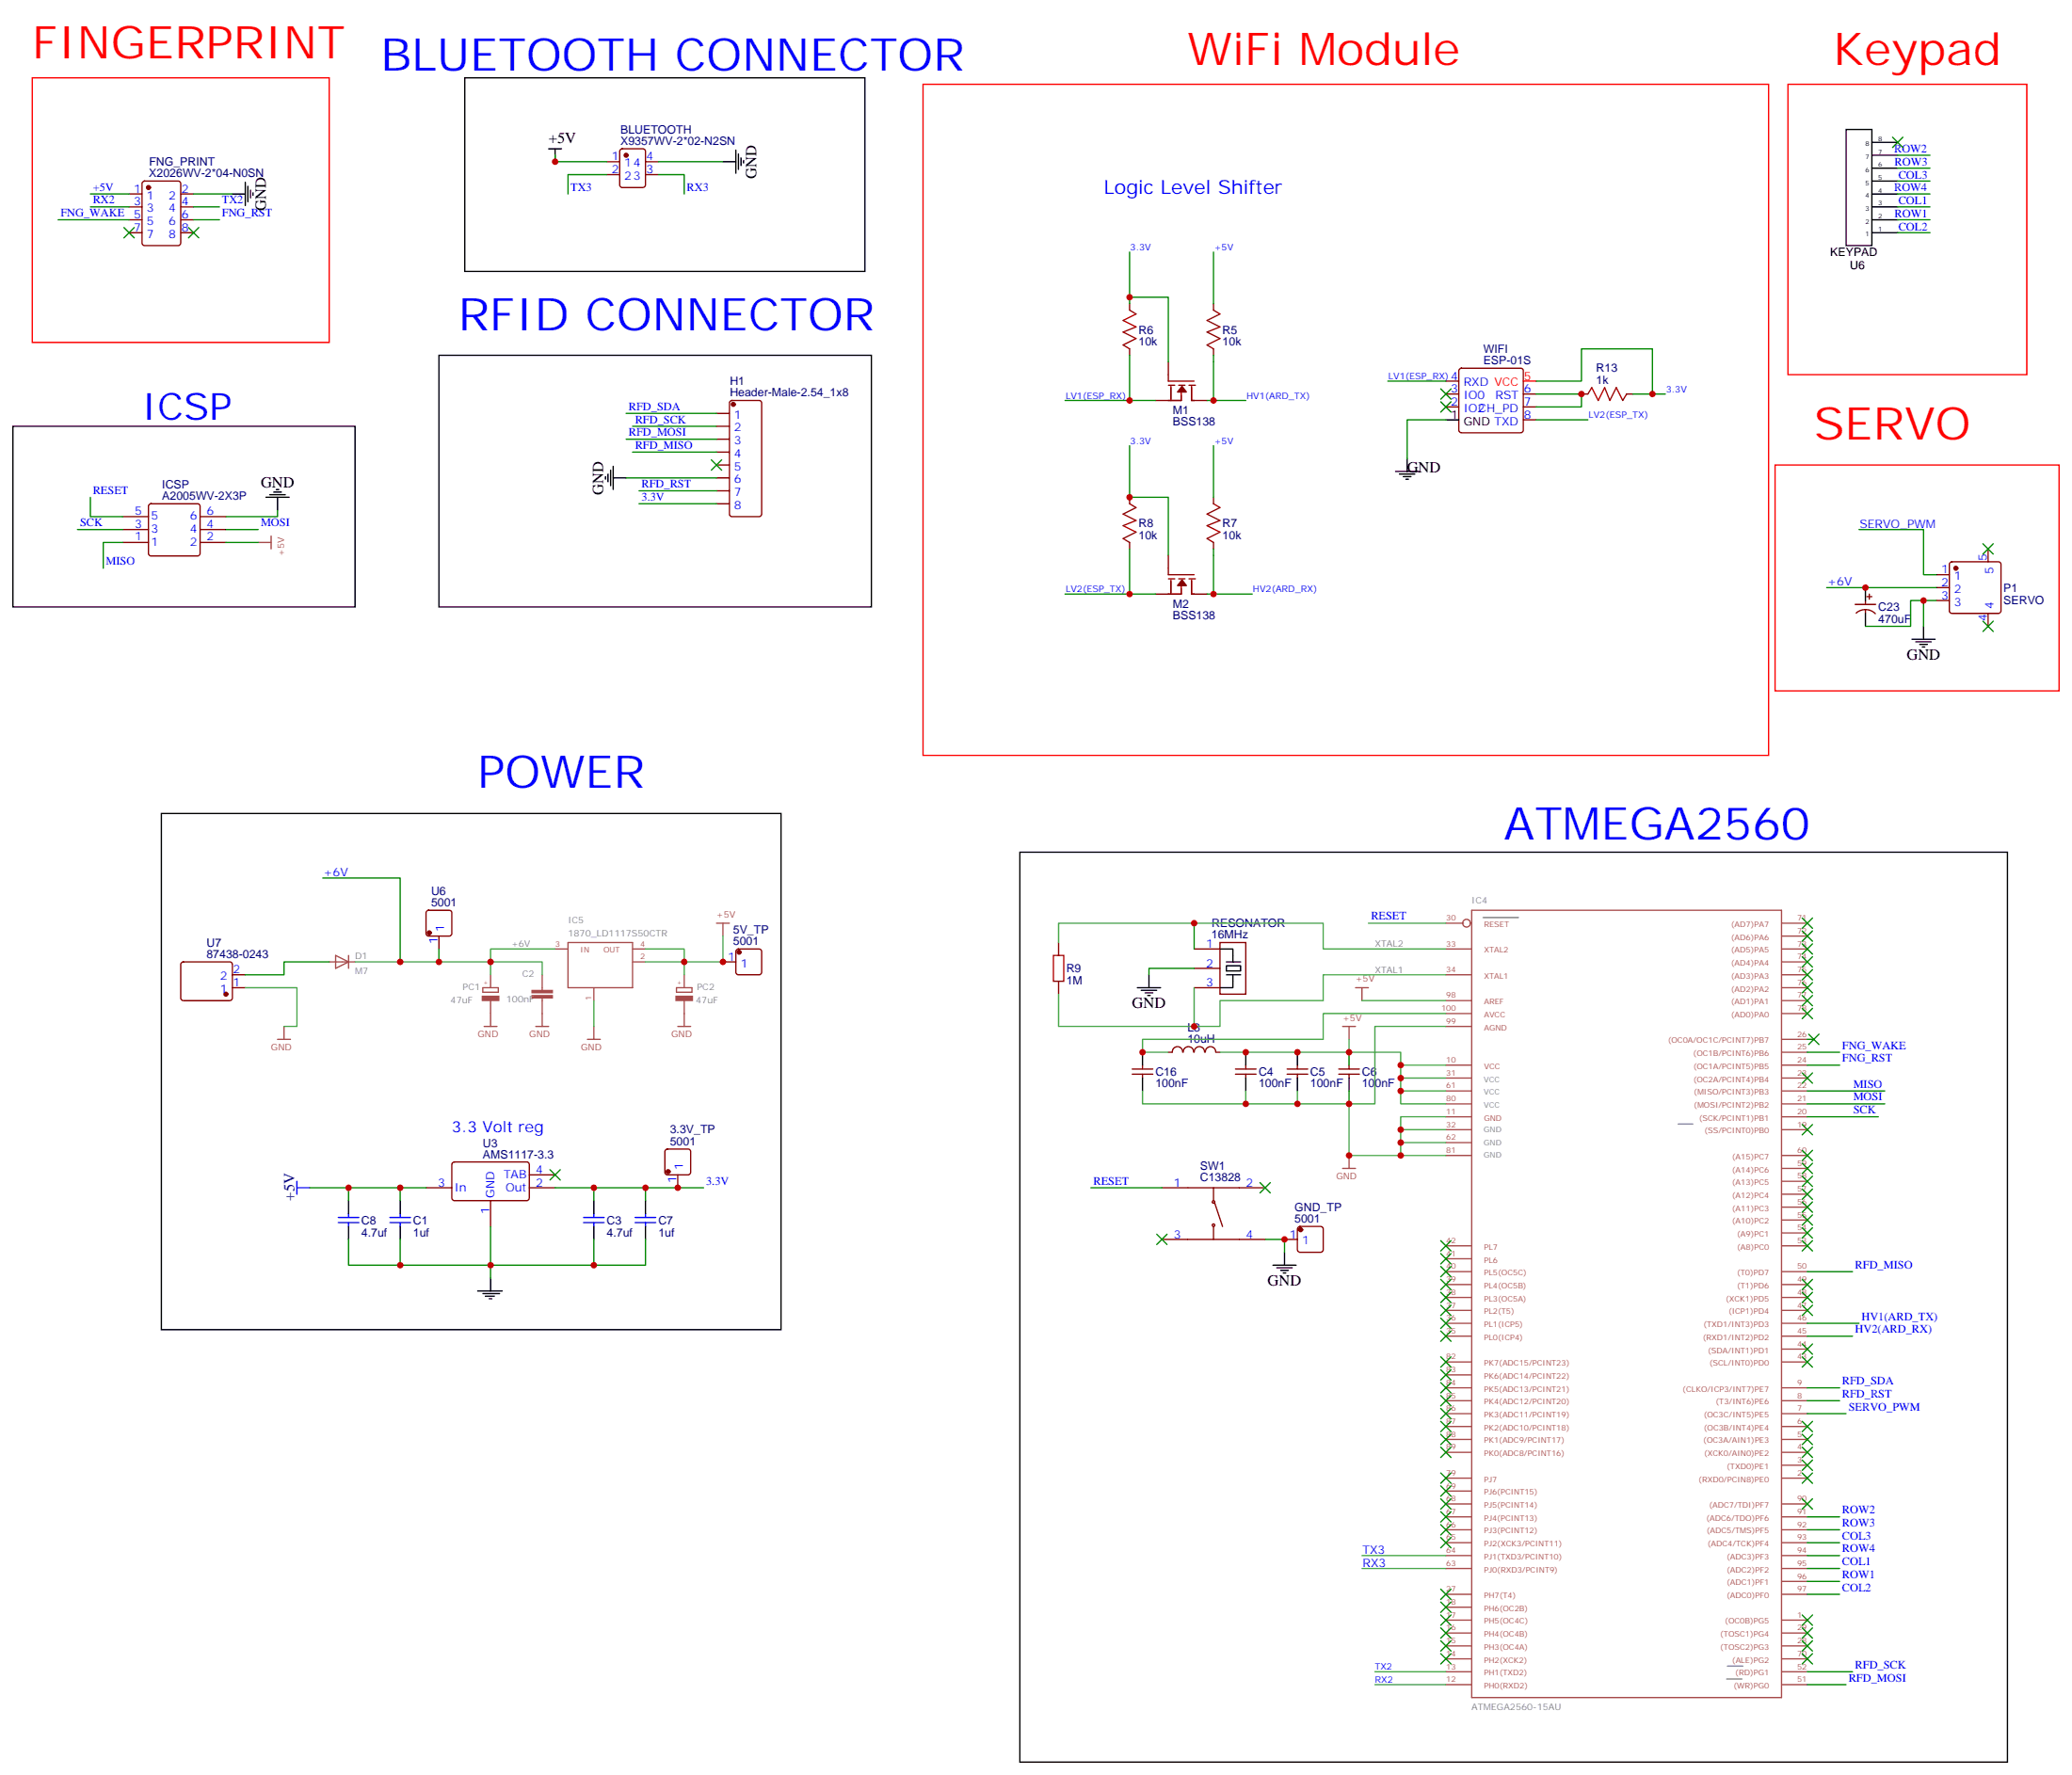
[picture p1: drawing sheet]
<svg xmlns="http://www.w3.org/2000/svg" width="566mm" height="485mm" viewBox="0 0 566 485" stroke-linecap="round" stroke-linejoin="round" font-family="sans-serif">
<path d="M8.8 21.3h81.2v72.3h-81.2zM252.2 23h231.1v183.5h-231.1zM488.6 23h65.3v79.4h-65.3zM416.3 104.2h3.5M485.1 127.1h77.6v61.7h-77.6z" fill="none" stroke="#f00" stroke-width=".35"/>
<g fill="none" stroke="#000" stroke-width=".35">
<path d="M127 21.3h109.4v52.9h-109.4zM504.5 35.4h7v31.7h-7zM511.5 38.9h7.1M63.5 53h3.5M67 49.8v6.4M67.7 50.9v4.2M68.4 52v2.1M69.1 52.7v.7M149.9 40.7h3.6M151.7 40.7v3.5M197.6 44.2h3.5M201.1 41v6.4"/>
<path d="M201.8 42.1v4.2M202.5 43.1v2.2M203.2 43.9v.7M511.5 56.6h7.1M511.5 53h7.1M511.5 49.5h7.1M511.5 46h7.1M511.5 42.4h7.1M511.5 63.6h7.1M511.5 60.1h7.1M119.9 97.1h118.2v68.8h-118.2zM3.5 116.5h93.5v49.4h-93.5z"/>
<path d="M395.1 114.8h3.5M72.7 135.9h6.3M73.7 135.2h4.3M74.8 134.5h2.1M75.5 133.8h.7M75.8 135.9v3.6M165.5 130.3v.7M166.2 129.6v2.1M166.9 128.5v4.3M167.6 130.6h3.5M167.6 127.5v6.3M381.4 128.9h6.3"/>
<path d="M382.4 129.6h4.2M383.5 130.3h2.1M384.2 131h.7M384.5 125.3v3.6M509.8 160.6v3.5M509.8 167.7v3.5M522.5 174.7h6.3M523.5 175.4h4.3M524.6 176.1h2.1M525.3 176.8h.7M525.6 171.2v3.5M44.1 222.4h169.3v141.1h-169.3z"/>
<path d="M278.7 232.9h269.9v248.7h-269.9zM333.4 259.4h3.5v3.5M310.8 270h6.3M311.9 270.7h4.2M312.9 271.4h2.1M313.6 272.1h.7M314 266.5v3.5M335.1 264h3.9v1.4h-3.9zM335.1 266.5h3.9M335.1 262.9h3.9M336.9 266.5v3.5h-3.5M312.2 287.6v3.5"/>
<path d="M312.2 294.7v3.5M340.4 287.6v3.5M340.4 294.7v3.5M354.5 287.6v3.5M354.5 294.7v3.5M368.7 287.6v3.5M368.7 294.7v3.5M95.2 328.2v3.5M95.2 335.2v3.6M109.4 328.2v3.5M109.4 335.2v3.6M162.3 328.2v3.5"/>
<path d="M162.3 335.2v3.6M176.4 328.2v3.5M176.4 335.2v3.6M130.5 352.9h6.7M131.9 353.6h4.6M132.6 354.3h2.5M133.7 355h.7M134.1 349.4v3.5M347.8 345.8h6.4M348.9 346.5h4.2M350 347.2h2.1M350.7 347.9h.7"/>
<path d="M351 342.3v3.5"/>
</g>
<g fill="none" stroke="#870000" stroke-width=".35">
<path d="M35.3 53h3.5M35.3 56.6h3.5M39 49.7l.5-.2h9.2a.71 .71 0 0 1 .7 .7l-.1 16.5-.6 .4h-9.2l-.5-.2-.2-.5v-16.2zM49.4 53h3.5M49.4 56.6h3.5M165.8 44.2h3.5M165.8 47.7h3.5M169.6 40.9l.4-.2h5.7a.71 .71 0 0 1 .7 .7l-.1 9.4-.6 .5h-5.7l-.5-.3-.2-.4v-9.2zM176.4 44.2h3.5M176.4 47.7h3.5M35.3 63.6h3.5M35.3 60.1h3.5"/>
<path d="M49.4 63.6h3.5M49.4 60.1h3.5M308.7 83v1.8M308.7 95.4v1.7M319.3 98.9v3.5M331.6 83v1.8M331.6 95.4v1.7M195.8 113h3.5M195.8 116.5h3.5M199.6 109.7l.4-.2h7.4a.71 .71 0 0 1 .7 .7v30.6l-.7 .4h-7.4l-.5-.2-.2-.5v-30.3zM315.7 109.5h3.6M326.3 109.5h3.5"/>
<path d="M395.1 107.7h3.5M395.1 111.2h3.5M395.1 104.2h3.5M398.9 100.9l.4-.3h16.3a.71 .71 0 0 1 .7 .8v16.2l-.3 .5-.4 .2h-16.3l-.5-.2-.2-.5v-16.2zM416.3 107.7h3.5M416.3 111.2h3.5M416.3 114.8h3.5M432.2 107.7h1.7M444.5 107.7h1.8M40.8 137.9l.5-.2h12.7a.71 .71 0 0 1 .7 .7v12.9l-.3 .5-.4 .2h-12.7l-.5-.3-.2-.4v-12.9zM195.8 120.1h3.5M195.8 123.6h3.5"/>
<path d="M195.8 127.1h3.5M195.8 130.6h3.5M195.8 134.2h3.5M195.8 137.7h3.5M308.7 135.9v1.8M331.6 135.9v1.8M33.5 148.3h7.1M33.5 144.7h7.1M33.5 141.2h7.1M54.7 148.3h7M54.7 144.7h7M54.7 141.2h7"/>
<path d="M308.7 148.3v1.7M319.3 151.8v3.5M331.6 148.3v1.7M529.2 157.1h3.5M532.9 153.8l.5-.2h12.7a.71 .71 0 0 1 .7 .7v12.7l-.2 .5-.5 .2h-12.7l-.5-.3-.2-.4v-12.7zM543.3 150v3.6M315.7 162.4h3.6M326.3 162.4h3.5M506.9 165.2h5.7M507.2 167.6a3.8 3.8 0 0 1 5.3 .2M509.8 164.1v1.1M509.8 166.6v1.1"/>
<path d="M510.1 163.1h1.4M510.8 162.4v1.4M529.2 160.6h3.5M529.2 164.1h3.5M543.3 167.7v3.5M116.7 249l.4-.2h5.7a.71 .71 0 0 1 .7 .7v5.7l-.3 .5-.4 .2h-5.7l-.5-.3-.2-.4v-5.7zM119.9 255.9v3.5M201.3 259.6l.5-.2h5.6a.71 .71 0 0 1 .7 .7v5.6l-.2 .5-.5 .3h-5.6l-.5-.3-.2-.5v-5.6zM289.3 257.6v3.6M326.3 259.4h7.1M333.4 257.6h7v14.1h-7zM49.6 263.1l.5-.2h12.7a.71 .71 0 0 1 .7 .7v9.2l-.2 .5-.5 .2h-12.7l-.5-.2-.2-.5v-9.2z"/>
<path d="M63.5 270h3.5M63.5 266.5h3.5M197.6 262.9h3.5M289.3 268.2v3.5M326.3 270h7.1M326.3 264.7h7.1M309.4 293.6h5.6M309.4 292.2h5.6M312.2 291.1v1.1M312.2 293.6v1.1M323.2 287.6a1.41 1.41 0 0 0-1.4-1.5 1.41 1.41 0 0 0-1.4 1.5h-1.1M323.4 287.6a1.41 1.41 0 0 1 1.4-1.5 1.41 1.41 0 0 1 1.4 1.5"/>
<path d="M326.3 287.6a1.41 1.41 0 0 1 1.4-1.5 1.41 1.41 0 0 1 1.5 1.5M329.4 287.6a1.41 1.41 0 0 1 1.4-1.5 1.41 1.41 0 0 1 1.4 1.5M332.3 287.6h1.1M337.6 293.6h5.7M337.6 292.2h5.7M340.4 291.1v1.1M340.4 293.6v1.1M351.7 293.6h5.7M351.7 292.2h5.7M354.5 291.1v1.1M354.5 293.6v1.1M365.8 293.6h5.7"/>
<path d="M365.8 292.2h5.7M368.7 291.1v1.1M368.7 293.6v1.1M123.7 317.8l.5-.2h19.7a.71 .71 0 0 1 .7 .7v9.2l-.4 .6-20 .1-.5-.2-.2-.5v-9.2zM181.9 314.3l.5-.2h5.6a.71 .71 0 0 1 .7 .7v5.6l-.2 .5-.5 .2h-5.6l-.5-.2-.2-.5v-5.6zM116.4 324.7h7.1M134.1 328.2v7M144.6 324.7h7.1M144.6 321.1h7.1M185.2 321.1v3.6M317.5 324.7h28.2M317.5 338.8h28.2"/>
<path d="M331.6 324.7v3.5M331.6 335.2v3.6M332 328.9l2.1 6.3M351 338.8h3.5M354.8 335.5l.4-.3h5.7a.71 .71 0 0 1 .7 .8v5.6l-.2 .5-.5 .2h-5.7l-.5-.2-.2-.5v-5.6z"/>
<circle cx="331.6" cy="334.9" r=".35"/>
<circle cx="331.6" cy="328.5" r=".35"/>
</g>
<g fill="#870000" stroke="#870000" stroke-width=".35">
<path d="M323 158.5l1.2 1.6h-2.4z"/>
<path d="M323 105.6l1.2 1.6h-2.4z"/>
<circle cx="61.7" cy="271.7" r=".53"/>
<circle cx="534.5" cy="155.3" r=".53"/>
<circle cx="200.4" cy="110.5" r=".53"/>
<circle cx="117.3" cy="255" r=".53"/>
<circle cx="355.4" cy="336.1" r=".53"/>
<circle cx="202" cy="260.3" r=".53"/>
<circle cx="182.6" cy="320.3" r=".53"/>
<circle cx="40.6" cy="51.3" r=".53"/>
<circle cx="171.1" cy="42.4" r=".53"/>
</g>
<g fill="none" stroke="#a10000" stroke-width=".35">
<path d="M308.7 84.8l1.7 1-3.5 1.8 3.5 1.8-3.5 1.4 3.5 1.7-3.5 1.8 1.8 1.1M331.6 84.8l1.8 1-3.6 1.8 3.6 1.8-3.6 1.4 3.6 1.7-3.6 1.8 1.8 1.1M319.3 102.4v1.8h7M319.3 105.3h1.7M320 105.6v3.9M322.1 105.3h1.7M322.8 107.4v2.1h-3.5M324.9 105.3h1.8M325.6 105.6v3.9h.7M433.9 107.7l1.1-1.8 1.7 3.6 1.8-3.6 1.4 3.6 1.8-3.6 1.7 3.6 1.1-1.8M308.7 137.7l1.7 1-3.5 1.8 3.5 1.8-3.5 1.4 3.5 1.8-3.5 1.7 1.8 1.1M331.6 137.7l1.8 1-3.6 1.8 3.6 1.8-3.6 1.4 3.6 1.8-3.6 1.7 1.8 1.1"/>
<path d="M319.3 155.3v1.8h7M319.3 158.2h1.7M320 158.5v3.9M322.1 158.2h1.7M324.9 158.2h1.8M325.6 158.5v3.9h.7M322.8 160.3v2.1h-3.5M287.9 261.2h2.8v7h-2.8z"/>
</g>
<g fill="none" stroke="#a64a4a" stroke-width=".35">
<path d="M70.6 148.3h3.5M74.1 146.5v3.5M151.7 259.4h3.5M155.2 257.6h17.7v12.4h-17.7zM172.9 259.4h3.5M195.8 252.3h3.5M197.6 252.3v3.6M395.1 259.4h7M395.1 252.3h4.8M402.2 248.8h84.6v215.2h-84.6zM486.9 259.4h7M486.9 255.9h7"/>
<path d="M486.9 252.3h7M90 262.9h3.4M91.7 261.2l3.5 1.7-3.5 1.8zM93.5 262.9h3.5M95.2 261.2v3.5M131.9 270h4.3v1.2h-4.3zM134.1 266.5v3.4M134.1 273.6v7M148.2 266.5v4.2M148.2 272.8v7.8M162.3 270v3.5M172.9 262.9h3.5"/>
<path d="M184.9 270h4.2v1.2h-4.2zM187 266.5v3.4M187 273.6v7M370.4 270h3.5M372.2 270v3.5M395.1 277h7M395.1 273.5h7M395.1 266.5h7M486.9 277h7M486.9 273.5h7M486.9 270h7M486.9 266.5h7"/>
<path d="M486.9 262.9h7M75.8 284.1h3.6M77.6 280.6v3.5M132.3 280.6h3.5M146.4 280.6h3.5M160.5 284.1h3.5M162.3 280.6v3.5M185.2 280.6h3.5M366.9 280.6h3.5M368.7 280.6v3.5M395.1 298.2h7M395.1 291.1h7"/>
<path d="M395.1 294.7h7M395.1 280.6h7M486.9 298.2h7M486.9 284.1h7M486.9 291.1h7M486.9 287.6h7M486.9 294.7h7M366.9 319.4h3.5M368.7 315.8v3.6M395.1 315.8h7M395.1 301.7h7M395.1 305.3h7"/>
<path d="M395.1 308.8h7M395.1 312.3h7M486.9 319.4h7M486.9 315.8h7M486.9 301.7h7M486.9 305.3h7M486.9 308.8h7M486.9 337h7M486.9 333.5h7M486.9 330h7M486.9 326.4h7M486.9 322.9h7"/>
<path d="M395.1 340.5h7M395.1 358.2h7M395.1 347.6h7M395.1 351.1h7M395.1 354.6h7M395.1 344.1h7M486.9 340.5h7M486.9 358.2h7M486.9 347.6h7M486.9 351.1h7M486.9 354.6h7M395.1 379.3h7"/>
<path d="M395.1 365.2h7M395.1 372.3h7M395.1 361.7h7M395.1 375.8h7M486.9 379.3h7M486.9 365.2h7M486.9 372.3h7M486.9 368.8h7M486.9 361.7h7M395.1 393.5h7M395.1 389.9h7M395.1 386.4h7"/>
<path d="M395.1 382.9h7M395.1 397h7M486.9 393.5h7M486.9 389.9h7M486.9 386.4h7M486.9 382.9h7M486.9 397h7M395.1 418.1h7M395.1 414.6h7M395.1 411.1h7M395.1 404h7M395.1 407.6h7"/>
<path d="M486.9 418.1h7M486.9 414.6h7M486.9 411.1h7M486.9 404h7M486.9 400.5h7M395.1 435.8h7M395.1 428.7h7M395.1 425.2h7M395.1 421.7h7M395.1 439.3h7M486.9 435.8h7M486.9 432.3h7"/>
<path d="M486.9 428.7h7M486.9 425.2h7M486.9 421.7h7M395.1 453.4h7M395.1 442.8h7M395.1 457h7M395.1 446.4h7M395.1 449.9h7M486.9 453.4h7M486.9 442.8h7M486.9 457h7M486.9 446.4h7"/>
<path d="M486.9 449.9h7M395.1 460.5h7M486.9 460.5h7"/>
<circle cx="400.8" cy="252.3" r="1.06"/>
</g>
<path d="M405.3 250.8h9.7M458.6 307.2h4M471.8 458.9h4.2M472.1 455.4h4.1" fill="none" stroke="#828282" stroke-width=".35"/>
<g fill="#a64a4a" stroke="#a64a4a" stroke-width=".26">
<path d="M145.3 272.1h5.7v.7h-5.7z"/>
<path d="M145.3 270.7h5.7v.7h-5.7z"/>
<path d="M184.7 272.3h4.6v1.2h-4.6z"/>
<path d="M131.8 272.3h4.5v1.2h-4.5z"/>
</g>
<g fill="none" stroke="#00f" stroke-width=".35">
<path d="M81.1 324.7h3.6M81.1 322.9v3.5M92.4 332.8h5.7M92.4 334.2h5.7M95.2 331.7v1.1M95.2 334.2v1M106.5 332.8h5.7M106.5 334.2h5.7M109.4 331.7v1.1M109.4 334.2v1M159.5 332.8h5.6M159.5 334.2h5.6"/>
<path d="M162.3 331.7v1.1M162.3 334.2v1M173.6 332.8h5.6M173.6 334.2h5.6M176.4 331.7v1.1M176.4 334.2v1"/>
</g>
<g fill="none" stroke="#008700" stroke-width=".35">
<path d="M24.7 53h10.6M24.7 56.6h10.6M52.9 53h10.6M52.9 56.6h7.1M151.7 42.4v1.8h14.1M165.8 47.7h-10.6v5.3M179.9 47.7h7.1v5.3M179.9 44.2h17.7M518.6 53h8.8M518.6 56.6h8.8M518.6 42.4h8.8M518.6 46h8.8"/>
<path d="M518.6 49.5h8.8M15.9 60.1h19.4M52.9 60.1h7.1M308.7 68.9v12.3h10.6v17.7M331.6 68.9v14.1M518.6 60.1h8.8M518.6 63.6h8.8M308.7 97.1v12.4h7M308.7 81.2v1.8M331.6 97.1v12.4h-1.8M171.1 113h24.7M172.9 116.5h22.9"/>
<path d="M291 109.5h17.7M331.6 109.5h8.8M379.2 104.2h15.9M395.1 114.8h-10.6v10.5M419.8 104.2h12.4v-8.8h19.4v12.3h3.5M419.8 107.7h12.4v3.5h-12.4M419.8 114.8h14.1M446.3 107.7h5.3M24.7 135.9v5.3h8.8M75.8 139.5v1.7h-14.1M171.1 120.1h24.7M171.1 130.6h24.7"/>
<path d="M172.9 123.6h22.9M174.6 134.2h21.2M174.6 137.7h21.2M308.7 121.8v14.1h10.6v15.9M331.6 121.8v14.1M21.2 144.7h12.3M33.5 148.3h-5.3v7M61.7 148.3h8.9M61.7 144.7h8.9M308.7 150v12.4h7M331.6 150v12.4h-1.8M508 144.7h17.6v12.4h3.6"/>
<path d="M291 162.4h17.7M331.6 162.4h10.6M499.2 160.6h30M525.6 164.1h-3.5v7.1h-12.3M529.2 164.1h-3.6v7.1M88.2 240h21.2v22.9M119.9 259.4v3.5M326.3 252.3v7.1M90 262.9h-12.4v3.6h-10.6M326.3 264.7h-12.3v1.8M368.7 298.2v3.5M493.9 298.2h21.2"/>
<path d="M493.9 284.1h1.8M493.9 287.6h8.8M493.9 291.1h8.8M493.9 305.3h19.4M493.9 301.7h21.2M84.7 324.7h31.7M95.2 338.8v7h67.1v-7M95.2 324.7v3.5M109.4 324.7v3.5M109.4 338.8v7M134.1 335.2v14.2M151.7 324.7h40.6"/>
<path d="M162.3 324.7v3.5M176.4 338.8v7h-14.1M176.4 324.7v3.5M298.1 324.7h19.4M345.7 338.8h5.3v3.5M493.9 347.6h12.3M493.9 379.3h8.8M493.9 361.7h14.1M493.9 365.2h12.3M493.9 382.9h8.8M493.9 386.4h10.6M493.9 418.1h8.8"/>
<path d="M493.9 414.6h8.8M493.9 435.8h8.8M493.9 432.3h8.8M493.9 428.7h8.8M493.9 425.2h8.8M493.9 421.7h8.8M493.9 457h12.3M493.9 460.5h10.6"/>
</g>
<g fill="none" stroke="#4aa64a" stroke-width=".35">
<path d="M151.7 259.4h-17.6v3.5h-37.1M176.4 259.4h10.6v3.5h-10.6M197.6 255.9v7h-10.6v3.6M289.3 257.6v-5.3h72.3v7.1h33.5M373.9 252.3h21.2M67 270h14.1v10.6h-3.5M134.1 266.5v-3.6h14.1v3.6M162.3 273.5v7.1M289.3 271.7v8.9h37M372.2 273.5h22.9M395.1 277h-33.5v7.1h-49.4v3.5h7.1M395.1 266.5h-33.5v7h-28.2v7.1h-7.1v-10.6"/>
<path d="M312.2 298.2v3.5h28.2M333.4 287.6h49.4v3.5M340.4 298.2v3.5h28.3v14.1h14.1v-3.5h12.3M354.5 298.2v3.5M368.7 284.1v7M382.8 298.2h12.3M382.8 294.7h12.3M395.1 280.6h-19.4v21.1h-7M395.1 291.1h-12.3v10.6h12.3M382.8 308.8h12.3M382.8 315.8h12.3M395.1 305.3h-12.3v7"/>
<path d="M372.2 425.2h22.9M372.2 428.7h22.9M375.7 457h19.4M375.7 460.5h19.4"/>
</g>
<g fill="#c00">
<circle cx="151.7" cy="44.2" r=".88"/>
<circle cx="197.6" cy="262.9" r=".88"/>
<circle cx="351" cy="338.8" r=".88"/>
<circle cx="119.9" cy="262.9" r=".88"/>
<circle cx="95.3" cy="324.7" r=".88"/>
<circle cx="340.4" cy="287.6" r=".88"/>
<circle cx="109.4" cy="262.9" r=".88"/>
<circle cx="308.7" cy="109.5" r=".88"/>
<circle cx="187" cy="262.9" r=".88"/>
<circle cx="368.7" cy="287.6" r=".88"/>
<circle cx="382.8" cy="298.2" r=".88"/>
<circle cx="382.8" cy="294.7" r=".88"/>
<circle cx="382.8" cy="291.1" r=".88"/>
<circle cx="368.7" cy="301.7" r=".88"/>
<circle cx="354.5" cy="301.7" r=".88"/>
<circle cx="340.4" cy="301.7" r=".88"/>
<circle cx="382.8" cy="308.8" r=".88"/>
<circle cx="134.1" cy="262.9" r=".88"/>
<circle cx="326.3" cy="280.6" r=".88"/>
<circle cx="331.6" cy="109.5" r=".88"/>
<circle cx="331.6" cy="162.4" r=".88"/>
<circle cx="308.7" cy="162.4" r=".88"/>
<circle cx="308.7" cy="135.9" r=".88"/>
<circle cx="308.7" cy="81.2" r=".88"/>
<circle cx="432.2" cy="107.7" r=".88"/>
<circle cx="451.6" cy="107.7" r=".88"/>
<circle cx="509.8" cy="160.6" r=".88"/>
<circle cx="525.6" cy="164.1" r=".88"/>
<circle cx="134.1" cy="345.8" r=".88"/>
<circle cx="162.3" cy="345.8" r=".88"/>
<circle cx="162.3" cy="324.7" r=".88"/>
<circle cx="176.4" cy="324.7" r=".88"/>
<circle cx="109.4" cy="324.7" r=".88"/>
<circle cx="109.4" cy="345.8" r=".88"/>
<circle cx="368.7" cy="315.8" r=".88"/>
<circle cx="382.8" cy="315.8" r=".88"/>
<circle cx="382.8" cy="312.3" r=".88"/>
<circle cx="326.3" cy="252.3" r=".88"/>
<circle cx="312.2" cy="287.6" r=".88"/>
<circle cx="354.5" cy="287.6" r=".88"/>
<circle cx="185.2" cy="324.7" r=".88"/>
</g>
<g fill="#c00" stroke="#008700" stroke-width=".35">
<path d="M344.3 323.3l2.8 2.8zM347.1 323.3l-2.8 2.8z"/>
<path d="M316.1 337.4l2.8 2.8zM318.9 337.4l-2.8 2.8z"/>
<path d="M541.9 169.8l2.8 2.8zM541.9 172.6l2.8-2.8z"/>
<path d="M541.9 148.6l2.8 2.8zM544.7 148.6l-2.8 2.8z"/>
<path d="M393.7 339.1l2.8 2.8zM396.5 339.1l-2.8 2.8z"/>
<path d="M393.7 342.7l2.8 2.8zM396.5 342.7l-2.8 2.8z"/>
<path d="M393.7 349.7l2.8 2.8zM396.5 349.7l-2.8 2.8z"/>
<path d="M393.7 353.2l2.8 2.9zM396.5 353.2l-2.8 2.9z"/>
<path d="M393.7 356.8l2.8 2.8zM396.5 356.8l-2.8 2.8z"/>
<path d="M393.7 360.3l2.8 2.8zM396.5 360.3l-2.8 2.8z"/>
<path d="M393.7 363.8l2.8 2.8zM396.5 363.8l-2.8 2.8z"/>
<path d="M393.7 374.4l2.8 2.8zM396.5 374.4l-2.8 2.8z"/>
<path d="M393.7 377.9l2.8 2.9zM396.5 377.9l-2.8 2.9z"/>
<path d="M393.7 381.5l2.8 2.8zM396.5 381.5l-2.8 2.8z"/>
<path d="M393.7 388.5l2.8 2.8zM396.5 388.5l-2.8 2.8z"/>
<path d="M393.7 392l2.8 2.9zM396.5 392l-2.8 2.9z"/>
<path d="M393.7 395.6l2.8 2.8zM396.5 395.6l-2.8 2.8z"/>
<path d="M393.7 402.6l2.8 2.8zM396.5 402.6l-2.8 2.8z"/>
<path d="M393.7 406.2l2.8 2.8zM396.5 406.2l-2.8 2.8z"/>
<path d="M393.7 409.7l2.8 2.8zM396.5 409.7l-2.8 2.8z"/>
<path d="M393.7 413.2l2.8 2.8zM396.5 413.2l-2.8 2.8z"/>
<path d="M393.7 416.7l2.8 2.9zM396.5 416.7l-2.8 2.9z"/>
<path d="M393.7 420.3l2.8 2.8zM396.5 420.3l-2.8 2.8z"/>
<path d="M393.7 437.9l2.8 2.8zM396.5 437.9l-2.8 2.8z"/>
<path d="M393.7 441.4l2.8 2.9zM396.5 441.4l-2.8 2.9z"/>
<path d="M393.7 434.4l2.8 2.8zM396.5 434.4l-2.8 2.8z"/>
<path d="M393.7 445l2.8 2.8zM396.5 445l-2.8 2.8z"/>
<path d="M393.7 448.5l2.8 2.8zM396.5 448.5l-2.8 2.8z"/>
<path d="M393.7 452l2.8 2.8zM396.5 452l-2.8 2.8z"/>
<path d="M492.5 452l2.8 2.8zM495.3 452l-2.8 2.8z"/>
<path d="M492.5 448.5l2.8 2.8zM495.3 448.5l-2.8 2.8z"/>
<path d="M492.5 445l2.8 2.8zM495.3 445l-2.8 2.8z"/>
<path d="M492.5 441.4l2.8 2.9zM495.3 441.4l-2.8 2.9z"/>
<path d="M492.5 395.6l2.8 2.8zM495.3 395.6l-2.8 2.8z"/>
<path d="M492.5 388.5l2.8 2.8zM495.3 388.5l-2.8 2.8z"/>
<path d="M492.5 392l2.8 2.9zM495.3 392l-2.8 2.9z"/>
<path d="M492.5 356.8l2.8 2.8zM495.3 356.8l-2.8 2.8z"/>
<path d="M492.5 353.2l2.8 2.9zM495.3 353.2l-2.8 2.9z"/>
<path d="M492.5 349.7l2.8 2.8zM495.3 349.7l-2.8 2.8z"/>
<path d="M492.5 335.6l2.8 2.8zM495.3 335.6l-2.8 2.8z"/>
<path d="M492.5 328.5l2.8 2.9zM495.3 328.5l-2.8 2.9z"/>
<path d="M492.5 325l2.8 2.8zM495.3 325l-2.8 2.8z"/>
<path d="M492.5 321.5l2.8 2.8zM495.3 321.5l-2.8 2.8z"/>
<path d="M492.5 318l2.8 2.8zM495.3 318l-2.8 2.8z"/>
<path d="M492.5 314.4l2.8 2.9zM495.3 314.4l-2.8 2.9z"/>
<path d="M393.7 109.8l2.8 2.8zM396.5 109.8l-2.8 2.8z"/>
<path d="M393.7 106.3l2.8 2.8zM396.5 106.3l-2.8 2.8z"/>
<path d="M494.2 282.7l2.9 2.8zM497.1 282.7l-2.9 2.8z"/>
<path d="M492.5 370.9l2.8 2.8zM495.3 370.9l-2.8 2.8z"/>
<path d="M492.5 250.9l2.8 2.9zM495.3 250.9l-2.8 2.9z"/>
<path d="M517.2 37.5l2.8 2.8zM520 37.5l-2.8 2.8z"/>
<path d="M492.5 409.7l2.8 2.8zM495.3 409.7l-2.8 2.8z"/>
<path d="M492.5 402.6l2.8 2.8zM495.3 402.6l-2.8 2.8z"/>
<path d="M492.5 399.1l2.8 2.8zM495.3 399.1l-2.8 2.8z"/>
<path d="M492.5 367.3l2.8 2.9zM495.3 367.3l-2.8 2.9z"/>
<path d="M492.5 339.1l2.8 2.8zM495.3 339.1l-2.8 2.8z"/>
<path d="M492.5 332.1l2.8 2.8zM495.3 332.1l-2.8 2.8z"/>
<path d="M492.5 307.4l2.8 2.8zM495.3 307.4l-2.8 2.8z"/>
<path d="M492.5 293.3l2.8 2.8zM495.3 293.3l-2.8 2.8z"/>
<path d="M492.5 254.5l2.8 2.8zM495.3 254.5l-2.8 2.8z"/>
<path d="M492.5 258l2.8 2.8zM495.3 258l-2.8 2.8z"/>
<path d="M492.5 261.5l2.8 2.8zM495.3 261.5l-2.8 2.8z"/>
<path d="M492.5 265l2.8 2.9zM495.3 265l-2.8 2.9z"/>
<path d="M492.5 268.6l2.8 2.8zM495.3 268.6l-2.8 2.8z"/>
<path d="M492.5 272.1l2.8 2.8zM495.3 272.1l-2.8 2.8z"/>
<path d="M492.5 275.6l2.8 2.8zM495.3 275.6l-2.8 2.8z"/>
<path d="M393.7 346.2l2.8 2.8zM396.5 346.2l-2.8 2.8z"/>
<path d="M393.7 370.9l2.8 2.8zM396.5 370.9l-2.8 2.8z"/>
<path d="M393.7 385l2.8 2.8zM396.5 385l-2.8 2.8z"/>
<path d="M33.9 62.2l2.8 2.8zM33.9 65l2.8-2.8z"/>
<path d="M51.5 62.2l2.8 2.8zM51.5 65l2.8-2.8z"/>
<path d="M194.4 125.7l2.8 2.8zM197.2 125.7l-2.8 2.8z"/>
<path d="M150.3 319.7l2.8 2.8zM150.3 322.5l2.8-2.8z"/>
</g>
<g font-size="12.3" fill="#f00">
<text x="8.8" y="15.9">FINGERPRINT</text>
<text x="324.6" y="17.8">WiFi Module</text>
<text x="500.9" y="17.7">Keypad</text>
<text x="495.7" y="120.1">SERVO</text>
</g>
<g font-size="12.3" fill="#00f">
<text x="104.1" y="19.3">BLUETOOTH CONNECTOR</text>
<text x="125.2" y="90.3">RFID CONNECTOR</text>
<text x="130.5" y="215.3">POWER</text>
<text x="411" y="229.4">ATMEGA2560</text>
</g>
<text font-size="10.2" fill="#00f" x="38.8" y="114.6">ICSP</text>
<text font-size="5.3" fill="#00f" x="301.6" y="53">Logic Level Shifter</text>
<g font-size="4.2">
<text x="149.9" y="39.2">+5V</text>
<text x="206.7" y="48.8" transform="rotate(-90 206.7 48.8)">GND</text>
<text x="72.7" y="57.6" transform="rotate(-90 72.7 57.6)">GND</text>
<text x="384.5" y="129.2">GND</text>
<text x="71.3" y="133.2">GND</text>
<text x="164.9" y="135.2" transform="rotate(-90 164.9 135.2)">GND</text>
<text x="521.1" y="180.4">GND</text>
<text x="309.4" y="275.6">GND</text>
<text x="346.4" y="351.5">GND</text>
</g>
<text font-size="4.2" fill="#00f" x="123.5" y="309.5">3.3 Volt reg</text>
<text font-size="4.2" fill="#000080" x="80.4" y="328.2" transform="rotate(-90 80.4 328.2)">+5V</text>
<g font-size="3.2" fill="#000080">
<text x="169.6" y="39.6">X9357WV-2*02-N2SN</text>
<text x="169.6" y="36.4">BLUETOOTH</text>
<text x="40.7" y="45.4">FNG_PRINT</text>
<text x="40.7" y="48.4">X2026WV-2*04-N0SN</text>
<text x="311.1" y="94.4">10k</text>
<text x="311.1" y="91.2">R6</text>
<text x="334.1" y="94.4">10k</text>
<text x="334.1" y="91.2">R5</text>
<text x="405.4" y="99.6">ESP-01S</text>
<text x="405.4" y="96.4">WIFI</text>
<text x="436.2" y="101.7">R13</text>
<text x="199.5" y="105.3">H1</text>
<text x="436.2" y="104.9">1k</text>
<text x="199.5" y="108.4">Header-Male-2.54_1x8</text>
<text x="320.5" y="113.2">M1</text>
<text x="320.5" y="116.3">BSS138</text>
<text x="44.3" y="136.6">A2005WV-2X3P</text>
<text x="44.3" y="133.6">ICSP</text>
<text x="311.1" y="147.3">10k</text>
<text x="311.1" y="144.1">R8</text>
<text x="334.1" y="147.3">10k</text>
<text x="334.1" y="144.1">R7</text>
<text x="547.5" y="161.9">P1</text>
<text x="320.5" y="166.1">M2</text>
<text x="513.3" y="167.1">C23</text>
<text x="547.5" y="165.1">SERVO</text>
<text x="320.5" y="169.3">BSS138</text>
<text x="513.3" y="170.2">470uF</text>
<text x="117.8" y="244.6">U6</text>
<text x="117.8" y="247.8">5001</text>
<text x="200.4" y="255.1">5V_TP</text>
<text x="331.1" y="256.6">16MHz</text>
<text x="331.2" y="253.4">RESONATOR</text>
<text x="56.5" y="261.9">87438-0243</text>
<text x="56.5" y="258.7">U7</text>
<text x="200.4" y="258.3">5001</text>
<text x="291.4" y="269">1M</text>
<text x="291.4" y="265.8">R9</text>
<text x="324.5" y="281.9">L3</text>
<text x="324.5" y="285">10uH</text>
<text x="315.7" y="297.2">100nF</text>
<text x="315.7" y="294">C16</text>
<text x="344" y="297.2">100nF</text>
<text x="344" y="294">C4</text>
<text x="358.1" y="297.2">100nF</text>
<text x="358.1" y="294">C5</text>
<text x="372.2" y="297.2">100nF</text>
<text x="372.2" y="294">C6</text>
<text x="183.1" y="309.8">3.3V_TP</text>
<text x="131.9" y="316.5">AMS1117-3.3</text>
<text x="131.9" y="313.5">U3</text>
<text x="183.1" y="313">5001</text>
<text x="328" y="322.9">C13828</text>
<text x="328" y="319.9">SW1</text>
<text x="98.8" y="334.7">C8</text>
<text x="112.9" y="334.8">C1</text>
<text x="165.8" y="334.8">C3</text>
<text x="179.9" y="334.8">C7</text>
<text x="353.8" y="334.2">5001</text>
<text x="353.8" y="331.2">GND_TP</text>
<text x="98.8" y="337.9">4.7uf</text>
<text x="112.9" y="338.1">1uf</text>
<text x="165.8" y="338.1">4.7uf</text>
<text x="179.9" y="338.1">1uf</text>
</g>
<g font-size="3.2" fill="#00f">
<text x="517.6" y="41.7">ROW2</text>
<text x="167.1" y="43.9">1</text>
<text x="167.1" y="47.4">2</text>
<text x="170.6" y="45.6">14</text>
<text x="176.6" y="47.4">3</text>
<text x="176.6" y="43.9">4</text>
<text x="517.7" y="45.3">ROW3</text>
<text x="25.4" y="52.1">+5V</text>
<text x="36.6" y="52.7">1</text>
<text x="49.6" y="52.7">2</text>
<text x="155.9" y="52.1">TX3</text>
<text x="170.6" y="49.1">23</text>
<text x="187.7" y="52.1">RX3</text>
<text x="517.6" y="52.3">ROW4</text>
<text x="518.8" y="48.8">COL3</text>
<text x="16.6" y="59.2">FNG_WAKE</text>
<text x="25.4" y="55.7">RX2</text>
<text x="36.6" y="56.2">3</text>
<text x="36.6" y="59.7">5</text>
<text x="40.1" y="54.4">1</text>
<text x="40.1" y="58">3</text>
<text x="46.1" y="58">4</text>
<text x="46.1" y="54.4">2</text>
<text x="49.6" y="59.7">6</text>
<text x="49.6" y="56.2">4</text>
<text x="60.7" y="55.7">TX2</text>
<text x="60.7" y="59.2">FNG_RST</text>
<text x="517.7" y="59.4">ROW1</text>
<text x="518.8" y="55.8">COL1</text>
<text x="36.6" y="63.3">7</text>
<text x="40.1" y="61.5">5</text>
<text x="40.1" y="65">7</text>
<text x="46.1" y="65">8</text>
<text x="46.1" y="61.5">6</text>
<text x="49.6" y="63.3">8</text>
<text x="518.8" y="62.9">COL2</text>
<text x="396.4" y="107.4">3</text>
<text x="396.4" y="103.8">4</text>
<text x="399.9" y="105.6">RXD VCC</text>
<text x="416.5" y="107.4">6</text>
<text x="171.8" y="112.1">RFD_SDA</text>
<text x="396.4" y="110.9">2</text>
<text x="399.9" y="112.6">IO2</text>
<text x="399.9" y="109.1">IO0</text>
<text x="404" y="112.6">CH_PD</text>
<text x="408.6" y="109.1">RST</text>
<text x="416.5" y="110.9">7</text>
<text x="171.8" y="119.2">RFD_MOSI</text>
<text x="173.6" y="115.6">RFD_SCK</text>
<text x="200.6" y="114.4">1</text>
<text x="200.6" y="117.9">2</text>
<text x="416.5" y="114.4">8</text>
<text x="173.6" y="122.7">RFD_MISO</text>
<text x="200.6" y="121.5">3</text>
<text x="200.6" y="125">4</text>
<text x="200.6" y="128.5">5</text>
<text x="25.4" y="135">RESET</text>
<text x="175.3" y="133.3">RFD_RST</text>
<text x="175.3" y="136.8">3.3V</text>
<text x="200.6" y="132">6</text>
<text x="200.6" y="135.6">7</text>
<text x="21.9" y="143.9">SCK</text>
<text x="36.8" y="140.7">5</text>
<text x="41.3" y="142.1">5</text>
<text x="52" y="142.1">6</text>
<text x="56.4" y="140.7">6</text>
<text x="71.3" y="143.9">MOSI</text>
<text x="200.6" y="139.1">8</text>
<text x="36.8" y="147.7">1</text>
<text x="36.8" y="144.2">3</text>
<text x="41.3" y="149.2">1</text>
<text x="41.3" y="145.6">3</text>
<text x="52" y="149.2">2</text>
<text x="52" y="145.6">4</text>
<text x="56.4" y="147.7">2</text>
<text x="56.4" y="144.2">4</text>
<text x="508.2" y="144.3">SERVO_PWM</text>
<text x="28.9" y="154.4">MISO</text>
<text x="542.9" y="153.4" transform="rotate(-90 542.9 153.4)">5</text>
<text x="499.4" y="160.1">+6V</text>
<text x="530.5" y="156.7">1</text>
<text x="530.5" y="160.3">2</text>
<text x="534" y="158.5">1</text>
<text x="544.7" y="156.9" transform="rotate(-90 544.7 156.9)">5</text>
<text x="530.5" y="163.8">3</text>
<text x="534" y="162">2</text>
<text x="534" y="165.6">3</text>
<text x="544.7" y="166.4" transform="rotate(-90 544.7 166.4)">4</text>
<text x="542.9" y="169.9" transform="rotate(-90 542.9 169.9)">4</text>
<text x="88.4" y="239.5">+6V</text>
<text x="374.6" y="251.5">RESET</text>
<text x="121.4" y="254.6" transform="rotate(-90 121.4 254.6)">1</text>
<text x="119.6" y="258.1" transform="rotate(-90 119.6 258.1)">1</text>
<text x="198.9" y="262.6">1</text>
<text x="329.6" y="259">1</text>
<text x="60.2" y="267.9">2</text>
<text x="63.7" y="269.6">1</text>
<text x="63.7" y="266.1">2</text>
<text x="202.4" y="264.3">1</text>
<text x="329.6" y="264.3">2</text>
<text x="329.6" y="269.6">3</text>
<text x="60.2" y="271.4">1</text>
<text x="503.4" y="286.7">FNG_WAKE</text>
<text x="503.4" y="290.3">FNG_RST</text>
<text x="506.4" y="297.3">MISO</text>
<text x="506.4" y="300.8">MOSI</text>
<text x="506.5" y="304.4">SCK</text>
<text x="137.6" y="322.2">TAB</text>
<text x="146.4" y="320.8">4</text>
<text x="184.9" y="323.3" transform="rotate(-90 184.9 323.3)">1</text>
<text x="186.6" y="319.8" transform="rotate(-90 186.6 319.8)">1</text>
<text x="193" y="323.8">3.3V</text>
<text x="298.8" y="323.8">RESET</text>
<text x="119.7" y="324.3">3</text>
<text x="124.2" y="325.7">In</text>
<text x="135.1" y="327.5" transform="rotate(-90 135.1 327.5)">GND</text>
<text x="138.2" y="325.7">Out</text>
<text x="146.4" y="324.3">2</text>
<text x="320.8" y="324.3">1</text>
<text x="340.4" y="324.3">2</text>
<text x="133.7" y="332" transform="rotate(-90 133.7 332)">1</text>
<text x="320.8" y="338.4">3</text>
<text x="340.4" y="338.4">4</text>
<text x="352.3" y="338.4">1</text>
<text x="355.8" y="340.2">1</text>
<text x="506.9" y="346.7">RFD_MISO</text>
<text x="506.9" y="364.4">HV2(ARD_RX)</text>
<text x="508.7" y="360.8">HV1(ARD_TX)</text>
<text x="503.4" y="378.5">RFD_SDA</text>
<text x="503.4" y="382">RFD_RST</text>
<text x="505.2" y="385.5">SERVO_PWM</text>
<text x="503.4" y="413.7">ROW2</text>
<text x="503.4" y="417.3">ROW3</text>
<text x="372.4" y="424.7">TX3</text>
<text x="503.4" y="424.3">ROW4</text>
<text x="503.4" y="420.8">COL3</text>
<text x="372.4" y="428.2">RX3</text>
<text x="503.4" y="431.4">ROW1</text>
<text x="503.4" y="427.9">COL1</text>
<text x="503.4" y="434.9">COL2</text>
<text x="505.2" y="459.6">RFD_MOSI</text>
<text x="506.9" y="456.1">RFD_SCK</text>
</g>
<g font-size="3.2">
<text x="500.2" y="69.9">KEYPAD</text>
<text x="505.6" y="73.5">U6</text>
<text x="396.4" y="114.4">1</text>
<text x="399.9" y="116.2">GND TXD</text>
</g>
<text font-size="3.2" fill="#f00" x="416.5" y="103.8">5</text>
<g font-size="2.5" fill="#00f">
<text x="308.9" y="68.4">3.3V</text>
<text x="331.8" y="68.4">+5V</text>
<text x="379.4" y="103.7">LV1(ESP_RX)</text>
<text x="455.3" y="107.2">3.3V</text>
<text x="291.2" y="109">LV1(ESP_RX)</text>
<text x="340.6" y="109">HV1(ARD_TX)</text>
<text x="434.1" y="114.3">LV2(ESP_TX)</text>
<text x="308.9" y="121.3">3.3V</text>
<text x="331.8" y="121.3">+5V</text>
<text x="291.2" y="161.9">LV2(ESP_TX)</text>
<text x="342.4" y="161.9">HV2(ARD_RX)</text>
<text x="375.7" y="456.5">TX2</text>
<text x="375.7" y="460">RX2</text>
</g>
<g font-size="2.5" fill="#a54b4b">
<text x="77.6" y="152" transform="rotate(-90 77.6 152)">+5V</text>
<text x="195.8" y="250.8">+5V</text>
<text x="370.4" y="268.4">+5V</text>
<text x="366.9" y="279">+5V</text>
<text x="74.1" y="287.1">GND</text>
<text x="130.5" y="283.6">GND</text>
<text x="144.6" y="283.6">GND</text>
<text x="158.7" y="287.1">GND</text>
<text x="183.4" y="283.6">GND</text>
<text x="365.1" y="322.4">GND</text>
</g>
<g font-size="2.5" fill="#838383">
<text x="402.2" y="247.1">IC4</text>
<text x="155.2" y="255.9">1870_LD1117S50CTR</text>
<text x="155.2" y="252.3">IC5</text>
<text x="97" y="262.3">D1</text>
<text x="139.7" y="258.9">+6V</text>
<text x="375.7" y="258.9">XTAL2</text>
<text x="97" y="266.1">M7</text>
<text x="142.8" y="267">C2</text>
<text x="375.7" y="266">XTAL1</text>
<text x="123.1" y="274.2">47uF</text>
<text x="126.5" y="270.7">PC1</text>
<text x="138.4" y="274">100nF</text>
<text x="190.1" y="274.2">47uF</text>
<text x="190.5" y="270.7">PC2</text>
<text x="402.2" y="467.5">ATMEGA2560-15AU</text>
</g>
<g font-size="2.1" fill="#a54b4b">
<text x="395.2" y="251.6">30</text>
<text x="491.1" y="251.6">71</text>
<text x="405.5" y="253.4">RESET</text>
<text x="473.1" y="256.9">(AD6)PA6</text>
<text x="473.1" y="253.4">(AD7)PA7</text>
<text x="491.1" y="255.2">72</text>
<text x="151.7" y="258.7">3</text>
<text x="158.6" y="260.4">IN</text>
<text x="164.9" y="260.4">OUT</text>
<text x="175" y="258.7">4</text>
<text x="175" y="262.2">2</text>
<text x="395.2" y="258.7">33</text>
<text x="405.5" y="260.4">XTAL2</text>
<text x="473.1" y="264">(AD4)PA4</text>
<text x="473.1" y="260.4">(AD5)PA5</text>
<text x="491.1" y="262.2">74</text>
<text x="491.1" y="258.7">73</text>
<text x="395.2" y="265.8">34</text>
<text x="405.5" y="267.5">XTAL1</text>
<text x="473.1" y="267.5">(AD3)PA3</text>
<text x="491.1" y="269.3">76</text>
<text x="491.1" y="265.8">75</text>
<text x="161.6" y="273.5" transform="rotate(-90 161.6 273.5)">1</text>
<text x="395.2" y="272.8">98</text>
<text x="405.5" y="274.5">AREF</text>
<text x="473.1" y="274.5">(AD1)PA1</text>
<text x="473.1" y="271">(AD2)PA2</text>
<text x="491.1" y="272.8">77</text>
<text x="393.9" y="276.3">100</text>
<text x="395.2" y="279.9">99</text>
<text x="405.5" y="281.6">AGND</text>
<text x="405.5" y="278.1">AVCC</text>
<text x="473.1" y="278.1">(AD0)PA0</text>
<text x="491.1" y="276.3">78</text>
<text x="455.8" y="285.1">(OC0A/OC1C/PCINT7)PB7</text>
<text x="491.1" y="283.4">26</text>
<text x="491.1" y="286.9">25</text>
<text x="395.2" y="290.5">10</text>
<text x="395.2" y="294">31</text>
<text x="405.5" y="292.2">VCC</text>
<text x="462.7" y="288.7">(OC1B/PCINT6)PB6</text>
<text x="462.7" y="292.2">(OC1A/PCINT5)PB5</text>
<text x="491.1" y="290.5">24</text>
<text x="491.1" y="294">23</text>
<text x="395.2" y="297.5">61</text>
<text x="462.7" y="295.7">(OC2A/PCINT4)PB4</text>
<text x="462.9" y="299.2">(MISO/PCINT3)PB3</text>
<text x="491.1" y="297.5">22</text>
<text x="395.2" y="304.6">11</text>
<text x="395.2" y="301">80</text>
<text x="462.9" y="302.8">(MOSI/PCINT2)PB2</text>
<text x="491.1" y="301">21</text>
<text x="491.1" y="304.6">20</text>
<text x="395.2" y="308.1">32</text>
<text x="395.2" y="311.6">62</text>
<text x="405.5" y="306.3">GND</text>
<text x="464.3" y="306.3">(SCK/PCINT1)PB1</text>
<text x="465.8" y="309.8">(SS/PCINT0)PB0</text>
<text x="491.1" y="308.1">19</text>
<text x="395.2" y="315.1">81</text>
<text x="473.3" y="316.9">(A15)PC7</text>
<text x="491.1" y="315.1">60</text>
<text x="473.3" y="323.9">(A13)PC5</text>
<text x="473.3" y="320.4">(A14)PC6</text>
<text x="491.1" y="322.2">58</text>
<text x="491.1" y="318.7">59</text>
<text x="473.3" y="327.5">(A12)PC4</text>
<text x="491.1" y="329.3">56</text>
<text x="491.1" y="325.7">57</text>
<text x="473.3" y="334.5">(A10)PC2</text>
<text x="473.3" y="331">(A11)PC3</text>
<text x="491.1" y="332.8">55</text>
<text x="395.2" y="339.8">42</text>
<text x="405.5" y="341.6">PL7</text>
<text x="474.7" y="341.6">(A8)PC0</text>
<text x="474.7" y="338">(A9)PC1</text>
<text x="491.1" y="339.8">53</text>
<text x="491.1" y="336.3">54</text>
<text x="395.2" y="346.9">40</text>
<text x="395.2" y="343.4">41</text>
<text x="405.5" y="345.1">PL6</text>
<text x="491.1" y="346.9">50</text>
<text x="395.2" y="354">38</text>
<text x="395.2" y="350.4">39</text>
<text x="405.5" y="352.2">PL4(OC5B)</text>
<text x="405.5" y="348.6">PL5(OC5C)</text>
<text x="474.7" y="348.6">(T0)PD7</text>
<text x="474.7" y="352.2">(T1)PD6</text>
<text x="491.1" y="350.4">49</text>
<text x="491.1" y="354">48</text>
<text x="395.2" y="357.5">37</text>
<text x="405.5" y="359.2">PL2(T5)</text>
<text x="405.5" y="355.7">PL3(OC5A)</text>
<text x="471.6" y="355.7">(XCK1)PD5</text>
<text x="472.3" y="359.2">(ICP1)PD4</text>
<text x="491.1" y="357.5">47</text>
<text x="395.2" y="364.5">35</text>
<text x="395.2" y="361">36</text>
<text x="405.5" y="362.7">PL1(ICP5)</text>
<text x="465.5" y="362.7">(TXD1/INT3)PD3</text>
<text x="491.1" y="364.5">45</text>
<text x="491.1" y="361">46</text>
<text x="395.2" y="371.6">82</text>
<text x="405.5" y="366.3">PL0(ICP4)</text>
<text x="465.3" y="366.3">(RXD1/INT2)PD2</text>
<text x="466.7" y="369.8">(SDA/INT1)PD1</text>
<text x="491.1" y="371.6">43</text>
<text x="491.1" y="368.1">44</text>
<text x="395.2" y="375.1">83</text>
<text x="405.5" y="376.9">PK6(ADC14/PCINT22)</text>
<text x="405.5" y="373.3">PK7(ADC15/PCINT23)</text>
<text x="467.1" y="373.3">(SCL/INT0)PD0</text>
<text x="395.2" y="382.2">85</text>
<text x="395.2" y="378.6">84</text>
<text x="405.5" y="383.9">PK4(ADC12/PCINT20)</text>
<text x="405.5" y="380.4">PK5(ADC13/PCINT21)</text>
<text x="459.8" y="380.4">(CLKO/ICP3/INT7)PE7</text>
<text x="468.9" y="383.9">(T3/INT6)PE6</text>
<text x="491.1" y="378.6">9</text>
<text x="491.1" y="382.2">8</text>
<text x="395.2" y="389.2">87</text>
<text x="395.2" y="385.7">86</text>
<text x="405.5" y="387.4">PK3(ADC11/PCINT19)</text>
<text x="465.5" y="387.4">(OC3C/INT5)PE5</text>
<text x="491.1" y="389.2">6</text>
<text x="491.1" y="385.7">7</text>
<text x="395.2" y="392.8">88</text>
<text x="405.5" y="394.5">PK1(ADC9/PCINT17)</text>
<text x="405.5" y="391">PK2(ADC10/PCINT18)</text>
<text x="465.4" y="394.5">(OC3A/AIN1)PE3</text>
<text x="465.6" y="391">(OC3B/INT4)PE4</text>
<text x="491.1" y="392.8">5</text>
<text x="395.2" y="396.3">89</text>
<text x="405.5" y="398">PK0(ADC8/PCINT16)</text>
<text x="465.6" y="398">(XCK0/AIN0)PE2</text>
<text x="471.9" y="401.5">(TXD0)PE1</text>
<text x="491.1" y="399.8">3</text>
<text x="491.1" y="396.3">4</text>
<text x="395.2" y="406.9">69</text>
<text x="395.2" y="403.3">79</text>
<text x="405.5" y="405.1">PJ7</text>
<text x="464.2" y="405.1">(RXD0/PCIN8)PE0</text>
<text x="491.1" y="403.3">2</text>
<text x="395.2" y="413.9">67</text>
<text x="395.2" y="410.4">68</text>
<text x="405.5" y="412.1">PJ5(PCINT14)</text>
<text x="405.5" y="408.6">PJ6(PCINT15)</text>
<text x="467" y="412.1">(ADC7/TDI)PF7</text>
<text x="491.1" y="413.9">91</text>
<text x="491.1" y="410.4">90</text>
<text x="395.2" y="417.5">66</text>
<text x="405.5" y="419.2">PJ3(PCINT12)</text>
<text x="405.5" y="415.7">PJ4(PCINT13)</text>
<text x="466.3" y="415.7">(ADC6/TDO)PF6</text>
<text x="466.3" y="419.2">(ADC5/TMS)PF5</text>
<text x="491.1" y="417.5">92</text>
<text x="395.2" y="424.5">64</text>
<text x="395.2" y="421">65</text>
<text x="405.5" y="422.7">PJ2(XCK3/PCINT11)</text>
<text x="466.6" y="422.7">(ADC4/TCK)PF4</text>
<text x="491.1" y="424.5">94</text>
<text x="491.1" y="421">93</text>
<text x="395.2" y="428">63</text>
<text x="405.5" y="429.8">PJ0(RXD3/PCINT9)</text>
<text x="405.5" y="426.2">PJ1(TXD3/PCINT10)</text>
<text x="471.8" y="429.8">(ADC2)PF2</text>
<text x="471.8" y="426.2">(ADC3)PF3</text>
<text x="491.1" y="431.6">96</text>
<text x="491.1" y="428">95</text>
<text x="395.2" y="435.1">27</text>
<text x="405.5" y="436.8">PH7(T4)</text>
<text x="471.8" y="436.8">(ADC0)PF0</text>
<text x="471.8" y="433.3">(ADC1)PF1</text>
<text x="491.1" y="435.1">97</text>
<text x="395.2" y="442.1">17</text>
<text x="395.2" y="438.6">18</text>
<text x="405.5" y="443.9">PH5(OC4C)</text>
<text x="405.5" y="440.4">PH6(OC2B)</text>
<text x="471.4" y="443.9">(OC0B)PG5</text>
<text x="491.1" y="442.1">1</text>
<text x="395.2" y="449.2">15</text>
<text x="395.2" y="445.7">16</text>
<text x="405.5" y="447.4">PH4(OC4B)</text>
<text x="470.1" y="447.4">(TOSC1)PG4</text>
<text x="491.1" y="445.7">29</text>
<text x="491.1" y="449.2">28</text>
<text x="395.2" y="452.7">14</text>
<text x="405.5" y="454.5">PH2(XCK2)</text>
<text x="405.5" y="450.9">PH3(OC4A)</text>
<text x="470.1" y="450.9">(TOSC2)PG3</text>
<text x="473.3" y="454.5">(ALE)PG2</text>
<text x="491.1" y="452.7">70</text>
<text x="395.2" y="459.8">12</text>
<text x="395.2" y="456.3">13</text>
<text x="405.5" y="461.5">PH0(RXD2)</text>
<text x="405.5" y="458">PH1(TXD2)</text>
<text x="473.7" y="461.5">(WR)PG0</text>
<text x="474.2" y="458">(RD)PG1</text>
<text x="491.1" y="456.3">52</text>
<text x="491.1" y="459.8">51</text>
</g>
<g font-size="2.1" fill="#838383">
<text x="405.5" y="299.3">VCC</text>
<text x="405.5" y="295.8">VCC</text>
<text x="405.5" y="302.8">VCC</text>
<text x="405.5" y="309.4">GND</text>
<text x="405.5" y="313">GND</text>
<text x="405.5" y="316.5">GND</text>
</g>
<g font-size="1.8">
<text x="509.7" y="40">8</text>
<text x="513.3" y="38.6">8</text>
<text x="509.7" y="47">6</text>
<text x="509.7" y="43.5">7</text>
<text x="513.3" y="45.6">6</text>
<text x="513.3" y="42.1">7</text>
<text x="509.7" y="50.6">5</text>
<text x="513.3" y="52.7">4</text>
<text x="513.3" y="49.1">5</text>
<text x="509.7" y="57.6">3</text>
<text x="509.7" y="54.1">4</text>
<text x="513.3" y="59.7">2</text>
<text x="513.3" y="56.2">3</text>
<text x="509.7" y="64.7">1</text>
<text x="509.7" y="61.1">2</text>
<text x="513.3" y="63.3">1</text>
</g>
<g font-size="1.8" fill="#a54b4b">
<text x="133.2" y="269.4" transform="rotate(-90 133.2 269.4)">+</text>
<text x="186.2" y="269.4" transform="rotate(-90 186.2 269.4)">+</text>
</g>
</svg>
